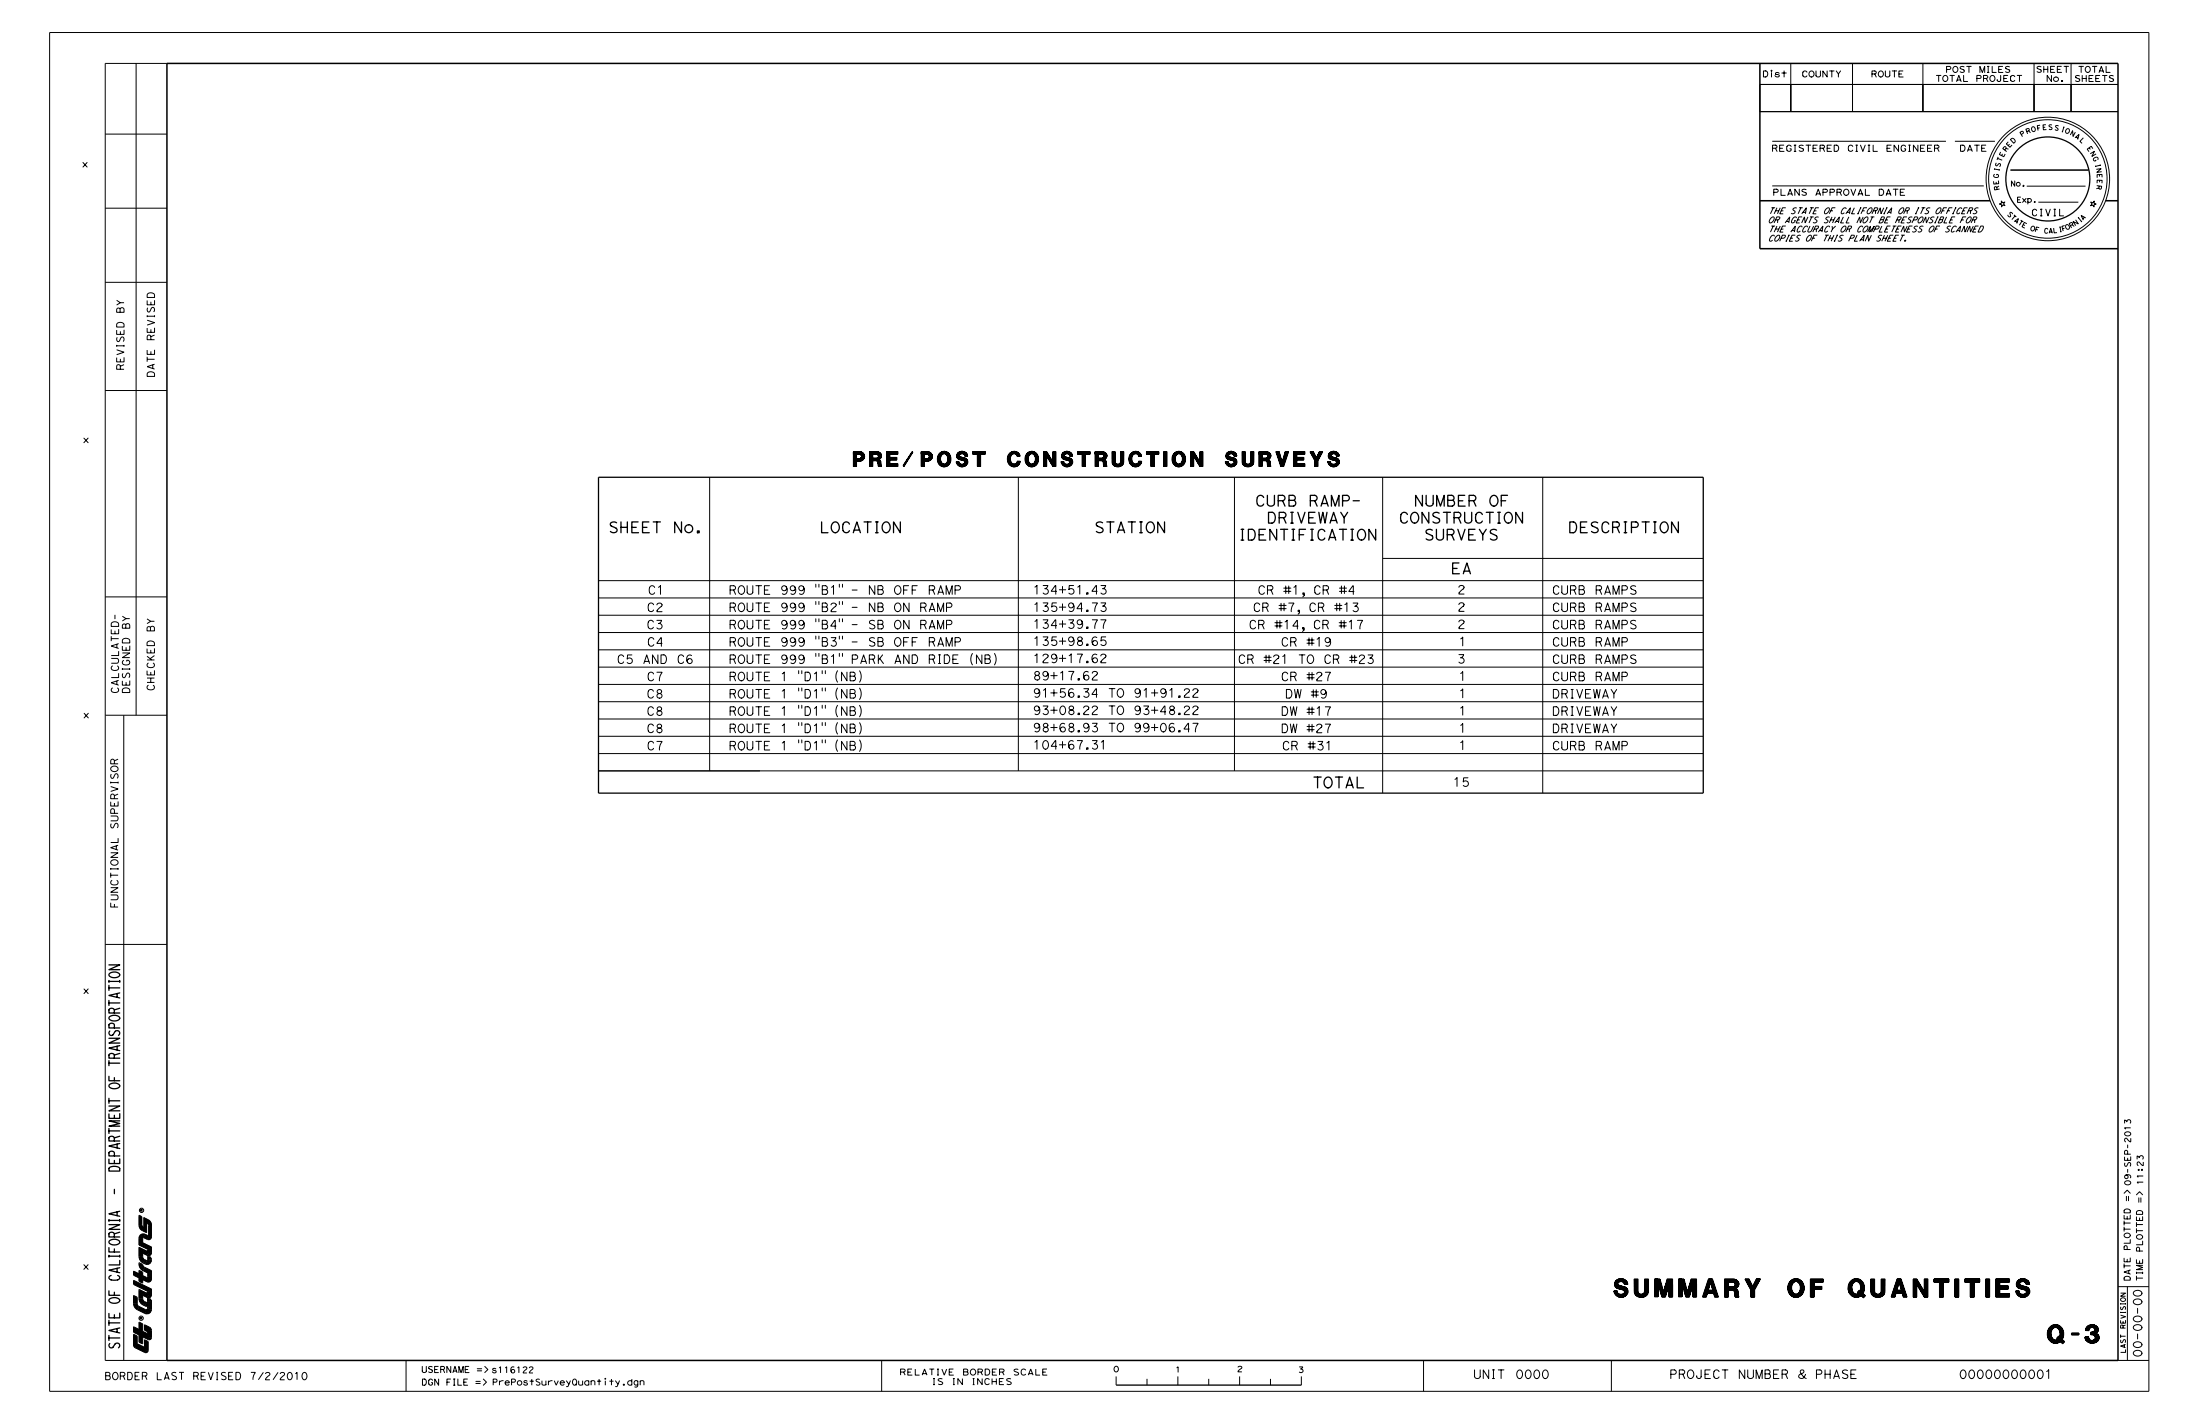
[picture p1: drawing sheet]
<svg xmlns="http://www.w3.org/2000/svg" width="432mm" height="279mm" viewBox="0 0 432 279" stroke-linecap="round" stroke-linejoin="round" font-family="sans-serif">
<g fill="none" stroke="#000" stroke-width=".2">
<path d="M9.7 6.4h412.1v266.6h-412.1zM26.7 12.4v127.9M32.8 12.4h-12.1v254.5h12.1M347.7 14.2v.9M351.5 12.4v9.5M363.6 12.4v9.5M377.4 12.4v9.5M399.2 12.4v9.5M406.5 12.4v9.5M415.7 16.6h-70.3v5.3h70.3M20.7 26.3h12.1M347.8 36.5h41.6"/>
<path d="M347.8 27.7h34.1M383.7 27.7h7.9M392.8 39.4l.3 .4 .4-.2-.3 .4 .3 .4-.4-.2-.3 .4v-.4l-.4-.2 .4-.1zM394.6 33.4h15.3M397.8 36.5h11.5M400.1 39.7h7.8M410.4 39.6l.4 .2 .2-.3v.4l.4 .1-.4 .2v.4l-.2-.4-.5 .2 .3-.4zM20.7 40.9h12.1M20.7 55.4h12.1M20.7 76.6h12.1M139.3 93.6v57.7M199.9 93.6v57.7"/>
<path d="M242.3 93.6v57.7M271.4 93.6v62M302.8 93.6v62M20.7 117.1h12.1M117.5 113.9h216.8M117.5 117.3h216.8M160.1 114.6v.6M160.1 118v.6M160.7 114.6v.6M160.7 118v.6M164.7 114.6v.6M164.7 118v.6"/>
<path d="M165.4 114.6v.6M165.4 118v.6M271.4 109.6h62.9M117.5 120.7h216.8M117.5 124.1h216.8M117.5 127.5h216.8M117.5 130.9h216.8M117.5 134.3h216.8M117.5 137.7h216.8M156.8 131.6v.6M156.8 135v.6M156.8 138.4v.6"/>
<path d="M157.4 131.6v.6M157.4 135v.6M157.4 138.4v.6M160.1 121.4v.6M160.1 124.8v.6M160.1 128.2v.6M160.7 121.4v.6M160.7 124.8v.6M160.7 128.2v.6M161.4 131.6v.6M161.4 135v.6M161.4 138.4v.6"/>
<path d="M162 131.6v.6M162 135v.6M162 138.4v.6M164.4 131.6a2.13 2.13 0 0 0 0 2.2M164.4 135a2.13 2.13 0 0 0 0 2.2M164.4 138.4a2.13 2.13 0 0 0 0 2.2M164.7 121.4v.6M164.7 124.8v.6M164.7 128.2v.6M165.4 121.4v.6M165.4 124.8v.6M165.4 128.2v.6"/>
<path d="M168.7 131.6a2.13 2.13 0 0 1 0 2.3M168.7 135a2.13 2.13 0 0 1 0 2.2M168.7 138.4a2.13 2.13 0 0 1 0 2.2M190.9 128.2a2.13 2.13 0 0 0 0 2.3M195.2 128.2a2.13 2.13 0 0 1 0 2.3M20.7 140.3h12.1M24.3 140.3v126.6M117.5 151.3h216.8M117.5 141.1h216.8M117.5 144.5h216.8M117.5 147.9h216.8M156.8 141.8v.6"/>
<path d="M156.8 145.2v.6M157.4 141.8v.6M157.4 145.2v.6M161.4 141.8v.6M161.4 145.2v.6M162 141.8v.6M162 145.2v.6M164.4 141.8a2.13 2.13 0 0 0 0 2.2M164.4 145.2a2.13 2.13 0 0 0 0 2.2M168.7 141.8a2.13 2.13 0 0 1 0 2.2M168.7 145.2a2.13 2.13 0 0 1 0 2.2M20.7 185.3h12.1"/>
<path d="M28.2 238.9a1.7 1.7 0 0 1 1.5 1.5v2.5l-.2 .3h-.4l-1-.4-.1 1M28.2 238.9l.6 1.1M28.2 238.9v1.9M28.8 240l.2 .1 .2 .4v1.8l-.2 .1-.5-.2M28.8 240v1.9M416.9 234.1l.6-.6 .6 .6M419.3 234.4l.6-.6 .6 .6M27.3 244.7v1.8a1.61 1.61 0 0 0 2 1.5l.4-.8-.2-.5-1.5-.8M27.3 249.9l-1.1-.5v.8l1.1 .5M27.3 249.9v-.6l.7 .3v.7M27.3 250.7v.7l.7 .4v-.7M27.3 249.9l.7 1.2"/>
<path d="M27.3 244.3l1.7 .8M27.3 244.7l1.4 .7h.3v-.3M27.3 244.7l.7 1.2M28 250.3l-.7 .4M28 243.8l-.7 .5M28 245.9l.1 .9 .7 .6 .2-.2v-.8M28 243.8l1.7 .9M28.2 240.8l.6 1.1M28.2 240.8l-.2-.2-.2-.3v-1.6l-.5-.3v2a1.14 1.14 0 0 0 .6 1l.9 .5M28.5 242.2a.84 .84 0 0 0-1.2 .7v1.4M29 253.4l-.1 .2-.2 .1-1.4-.7v1.8a1.7 1.7 0 0 0 1.7 1.5v.4l-.3 .3-1.6-.8-.2-.4v-1.3l-.7-.3v1.5a1.44 1.44 0 0 0 .8 1.3l1.4 .7a.9 .9 0 0 0 1.3-.8v-1.5l-.2-.4-1.5-.8v.6a.79 .79 0 0 0 .9 .7l.1-.9M29 249.8l-.1 .8-.9-.3"/>
<path d="M29.1 246.9h.1M29.1 245.1v.1M29.4 247.2h.1M29.6 247.2h.1M29.7 252.9l-.7 .5M29.7 244.7l-.7 .4M29.7 249.3l-.7 .5M29.7 252.9v1.4l-.2 .3h-.6M29.7 249.3v1.7l-.1 .3-.5 .3-1.1-.5M29.7 249.3l-1.4-.7-.3-.5-.7-.4a1.53 1.53 0 0 0 .8 1.6l.9 .5M29.7 244.7v1.3l-.2 .3h-.6M29.7 252.9l-3.5-1.7v.8l2.8 1.4"/>
<path d="M415.7 252.5h6.1M417.5 252.5v14.4M26.2 260.3l1.1 .5v-1.4l.7 .4v1.4l1 .5v-.4l-.6-.3v-1.1l.9 .5 .4 .4v1.6a.43 .43 0 0 1-.6 .4l-1.1-.5v1.4l-.7-.4v-1.4l-1.1-.5zM26.9 263.6v-1.5l-.7-.3v2.1l.4 .6M28.4 264.3v-1.4l.7 .3v1.8a.46 .46 0 0 1-.7 .4l-1.8-.9M29.5 262.4l-.3 .2M79.7 267v6M118.8 270.9v.9M173 266.9v6.1M219.1 270.1v1.7M225.1 270.5v1.3M231.2 270.1v1.7"/>
<path d="M237.2 270.5v1.3M243.3 270.1v1.7M249.4 270.5v1.3M255.4 270.1v1.7M279.4 266.9v6.1M316.3 266.9v6.1M415.7 266.9h6.1"/>
<circle cx="347.7" cy="13.9" r=".09"/>
<circle cx="401.9" cy="35.1" r="11.6"/>
<circle cx="401.9" cy="35.1" r="12.1"/>
<circle cx="27.8" cy="237.5" r=".42"/>
<circle cx="27.7" cy="258.6" r=".42"/>
<circle cx="118.8" cy="270.5" r=".08"/>
</g>
<g fill="none" stroke="#000" stroke-width=".3">
<path d="M32.8 12.4h382.9v254.5h-382.9zM345.4 12.4v36.4h70.3M345.4 39.4h45.2M413.3 39.4h2.4M27.5 238.7v2a1.42 1.42 0 0 0 1.2 .9M27.6 238.7v1.7a1.16 1.16 0 0 0 1.1 1M28.3 239.2l1.1 .5M28.3 239.5l.9 .5 .2 .5M28.3 239.4l1 .5 .2 .6M28.3 239.3l1 .5M28.5 239.6v1.6M28.6 239.6v1.7"/>
<path d="M29.1 239.6l.4 .4 .1 .5M26.3 250l3 1.4M26.3 251.6l3.1 1.5v1l-.2 .3-1.5-.7M26.3 254.4l.5 .2v1.2l.2 .5 1.5 .8 .5-.1 .1-.3v-1.9l.4 .2 .1 .4v1.5a.77 .77 0 0 1-1.1 .7l-1.4-.7a1.32 1.32 0 0 1-.8-1.2zM26.3 251.8l3 1.4v.9l-.2 .1-1.4-.7M26.3 249.8l3.2 1.5M26.5 254.4v1.3a1.15 1.15 0 0 0 .6 1.1l1.5 .7 .6-.1 .2-.5v-1.5l-.3-.4M26.6 254.5v1.2a.99 .99 0 0 0 .6 .9l1.4 .7a.45 .45 0 0 0 .7-.4v-1.5l-.2-.2M27.4 259.6l.5 .2M27.5 259.7v3.6M27.6 253.3v1.5a1.32 1.32 0 0 0 1.5 1.2M27.6 248a1.15 1.15 0 0 0 .6 1.1l1.1 .5v1.6"/>
<path d="M27.6 249.5v1.9M27.6 246.5a1.35 1.35 0 0 0 1.6 1.2l.2-.5M27.6 259.7v3.7M27.7 240.4l.2 .5 .8 .4M27.7 253.3v1.5a1.11 1.11 0 0 0 1.4 1M27.7 249.6v1.9M27.7 248.1l.4 .7 1.3 .7v1.8M27.7 246.5a1.09 1.09 0 0 0 1.5 1l.1-.3-.1-.3M27.8 259.8v3.6M28.1 249.2a1.32 1.32 0 0 1-.7-1.3l.5 .3 .4 .5 1.3 .7v1.6a.48 .48 0 0 1-.7 .4l-1-.5v.7l-.5-.3v-.6l-1.1-.6v-.5l1.1 .5v-.7l.5 .3v.7l1 .4 .2-.3M28.1 249.2l1 .5v.8M28.3 242.6l-.5 .1-.1 1.3 1.7 .8v1l-.2 .3h-.2l-1.3-.7v1.2"/>
<path d="M28.3 242.6l.9 .4 .2-.3M29.1 255.4l-.1 .2a.88 .88 0 0 1-1.1-.8v-.8l1.1 .5a.45 .45 0 0 0 .6-.4v-1.1l-3.3-1.6v.5l2.8 1.4-.1 .4-.2 .1-1.4-.6v1.6a1.51 1.51 0 0 0 1.7 1.3M29.1 245.2l-.1 .3h-.3l-1.3-.6v1.6a1.51 1.51 0 0 0 1.9 1.4l.3-.7M29.1 246.8l.3 .4M29.1 245.1l-1.7-.9v-1.3a.72 .72 0 0 1 1-.6l.5 .2h.3l.1-2a.75 .75 0 0 0-.6-.7v1.9a1.45 1.45 0 0 1-1.3-1.3v-1.8l.3 .2v1.5a.75 .75 0 0 0 .6 .7v-1.9a1.46 1.46 0 0 1 1.3 1.3v2.3a.44 .44 0 0 1-.6 .4l-.8-.4-.3 .1v1.1l1.7 .8v1.1a.44 .44 0 0 1-.6 .4l-1.1-.5v.9a.99 .99 0 0 0 1.2 .8v-.8l.4 .2 .1 .4M29.2 253.5a.48 .48 0 0 1-.7 .4M29.2 256.8a.55 .55 0 0 1-.8 .4M29.3 250.5a.46 .46 0 0 1-.7 .4M29.3 245.2a.49 .49 0 0 1-.7 .5M29.3 242.7l-.2 .1-.9-.4-.4 .1-.2 .2v1.4l1.7 .8v.9l-.2 .1-1.5-.7v1.4M29.4 240.4v2.3M29.4 253.5l-.3 .5-.6 .1"/>
<path d="M29.4 250.5l-.2 .5h-.6M29.4 245.2l-.3 .6h-.6M29.5 242.3l-.1 .3-.5 .1M29.5 240.4v2.3M26.3 261l3 1.5M26.3 261.2l2.9 1.4 .3-.1M26.3 262l.5 .2M26.3 261.3l1.1 .5M26.3 260.5l1.1 .5M26.3 260.6l2.8 1.4v-.9l-.6-.3M26.4 262v1.9M26.5 264l2.2 1.1"/>
<path d="M26.6 262.1v1.8l2.1 1.1v-1.8M26.7 262.2v1.6l1.9 1v-1.7M26.8 263.8l1.7 .8M26.8 263.6l1.7 .9M27.4 263.3l.5 .2M27.9 261.3l1.2 .6M28.5 263.1l.5 .2v1.7l-.3 .3-2.1-1-.3-.4M28.5 260.1l.8 .4 .3 .3v1.6l-.1 .2-.3 .1-1.3-.6M28.5 260.5l.9 .5v1.4l-3.1-1.5M28.5 260.3l.7 .3M28.5 260.9l.6 .3M28.5 260.7l.7 .3v1.2l-2.9-1.4"/>
<path d="M28.5 260.4l.9 .4M28.8 263.2l.1 1.8-.2 .2-2-1-.3-.3M29.2 260.6l.3 .4"/>
</g>
<g fill="none" stroke="#000" stroke-width=".25">
<path d="M117.5 93.6h216.8v62h-216.8zM21.4 192.4v.3M21.4 193.3v1M21.4 196.3v1M21.4 196.8h2.1M21.4 193.8h2.1M21.4 192.6h2.1M21.4 189.3h2.1l-2.1 1h2.1M21.5 199.5l.5-.2a1.04 1.04 0 0 1 1.5 .6 1.38 1.38 0 0 1-2.1-.1zM21.5 191l.5-.2a1.04 1.04 0 0 1 1.5 .6 1.38 1.38 0 0 1-2.1-.1zM22.4 198.2a.59 .59 0 0 0-.5-.4 .59 .59 0 0 0-.5 .4v.6h2.1M23 194.9v.8"/>
<path d="M23.5 192.4v.3M23.5 197.8l-1.1 .4v.6M23.5 194.8l-2.1 .5 2.1 .5M21.4 211.2v.9h2.1M21.4 208.1v1M21.4 215.5v1M21.4 216h2.1M21.4 208.6h2.1M21.4 217h2.1l-2.1 1h2.1M21.4 203.7h2.1l-2.1 1h2.1M21.5 212.8l.5-.2a1.04 1.04 0 0 1 1.5 .6 1.38 1.38 0 0 1-2.1-.1zM21.6 202.3a.51 .51 0 0 0 .1 .8 .51 .51 0 0 0 .7-.4 .54 .54 0 0 1 .8-.5 .54 .54 0 0 1 .1 1"/>
<path d="M22.4 207a.59 .59 0 0 0-.5-.3 .59 .59 0 0 0-.5 .3v.6h2.1M22.4 211.4v.7M22.5 201.7v-.6a.59 .59 0 0 0-.6-.3 .59 .59 0 0 0-.5 .3v.6h2.1M22.5 218.8v.6M23 205.3v.7M23.5 219.9h-2.1l2.1 .5-2.1 .6h2.1M23.5 218.5v.9h-2.1v-.8M23.5 206.7l-1.1 .3v.6M23.5 205.2l-2.1 .5 2.1 .4M21.4 221.4v1M21.4 239.3v.3M21.4 239.5h2.1"/>
<path d="M21.4 221.9h2.1M21.4 229.1a1.57 1.57 0 0 1 2.1 .2v.5h-2.1zM22.4 223.3a.59 .59 0 0 0-.5-.4 .59 .59 0 0 0-.5 .4v.6h2.1M22.5 226.8v-.6a.59 .59 0 0 0-.6-.3 .59 .59 0 0 0-.5 .3v.6h2.1M22.5 227.7v.6M22.5 233.4v.8M23 224.5v.7M23 237.8v.7M23.5 239.3v.3M23.5 237.7l-2.1 .5 2.1 .4M23.5 227.4v.9h-2.1v-.9M23.5 224.4l-2.1 .5 2.1 .4"/>
<path d="M23.5 222.9l-1.1 .4v.6M21.4 253.3v.8h2.1M21.4 244.8v.9h2.1M21.4 246.3v.4M21.4 259.1v1M21.4 259.6h2.1M21.4 246.5h2.1M21.4 240.3h2.1l-2.1 .9h2.1M21.5 254.9l.5-.3a1.04 1.04 0 0 1 1.5 .7 1.38 1.38 0 0 1-2.1-.1zM21.5 243.5l.5-.3a1.04 1.04 0 0 1 1.5 .6 1.38 1.38 0 0 1-2.1 0zM21.8 250.3a.48 .48 0 0 0-.4 .6 .48 .48 0 0 0 .7 .3 1.08 1.08 0 0 0 1.4-.5l-.4-.4M22.4 242.1a.59 .59 0 0 0-.5-.3 .59 .59 0 0 0-.5 .3v.6h2.1"/>
<path d="M22.4 245v.7M22.4 253.5v.6M22.5 258v.6M23 248.9v.7M23.5 247.3v.9h-2.1M23.5 246.3v.4M23.5 257.7v.9h-2.1v-.9M23.5 248.7l-2.1 .5 2.1 .5M23.5 241.8l-1.1 .3v.6M27.4 259.6v3.7M27.9 259.8v3.7M21.4 262v1"/>
<path d="M21.4 262.5h2.1M21.6 263.6a.51 .51 0 0 0 .1 .8 .51 .51 0 0 0 .7-.4 .54 .54 0 0 1 .8-.5 .54 .54 0 0 1 .1 1M23 260.7v.7M23.5 260.6l-2.1 .4 2.1 .5M26.3 260.5v.8M26.3 262v1.9M26.8 262.2v1.6M28.5 260.1v.8M28.5 263.1v1.5M29.5 261v1.4M219.1 271.8h36.3"/>
<circle cx="401.9" cy="35.1" r="8.2"/>
</g>
<g font-size="3.5">
<text x="316.7" y="254.5">SUMMARY OF QUANTITIES</text>
<text x="401.8" y="263.5">Q-3</text>
</g>
<text font-size="2.9" x="167.5" y="91.5">PRE/POST CONSTRUCTION SURVEYS</text>
<g font-size="2.1">
<text x="246.3" y="99.3">CURB RAMP-</text>
<text x="277.5" y="99.3">NUMBER OF</text>
<text x="119.4" y="104.5">SHEET No.</text>
<text x="160.8" y="104.5">LOCATION</text>
<text x="214.8" y="104.5">STATION</text>
<text x="243.1" y="106">IDENTIFICATION</text>
<text x="248.6" y="102.6">DRIVEWAY</text>
<text x="274.5" y="102.6">CONSTRUCTION</text>
<text x="279.5" y="106">SURVEYS</text>
<text x="307.7" y="104.5">DESCRIPTION</text>
<text x="284.7" y="112.6">EA</text>
<text x="257.5" y="154.6">TOTAL</text>
</g>
<g font-size="1.7">
<text x="127.1" y="116.6">C1</text>
<text x="143" y="116.6">ROUTE 999 &quot;B1&quot; - NB OFF RAMP</text>
<text x="202.7" y="116.6">134+51.43</text>
<text x="202.7" y="120">135+94.73</text>
<text x="246.8" y="116.6">CR #1, CR #4</text>
<text x="286" y="116.5">2</text>
<text x="286" y="119.9">2</text>
<text x="304.6" y="116.6">CURB RAMPS</text>
<text x="126.9" y="123.4">C3</text>
<text x="126.9" y="120">C2</text>
<text x="143" y="120">ROUTE 999 &quot;B2&quot; - NB ON RAMP</text>
<text x="143" y="123.4">ROUTE 999 &quot;B4&quot; - SB ON RAMP</text>
<text x="202.7" y="123.3">134+39.77</text>
<text x="245.1" y="123.4">CR #14, CR #17</text>
<text x="245.9" y="120">CR #7, CR #13</text>
<text x="286" y="123.3">2</text>
<text x="304.6" y="120">CURB RAMPS</text>
<text x="304.6" y="123.4">CURB RAMPS</text>
<text x="121" y="130.2">C5 AND C6</text>
<text x="126.9" y="126.8">C4</text>
<text x="143" y="126.8">ROUTE 999 &quot;B3&quot; - SB OFF RAMP</text>
<text x="143" y="130.2">ROUTE 999 &quot;B1&quot; PARK AND RIDE (NB)</text>
<text x="202.7" y="126.6">135+98.65</text>
<text x="202.7" y="130">129+17.62</text>
<text x="242.9" y="130.2">CR #21 TO CR #23</text>
<text x="251.3" y="126.8">CR #19</text>
<text x="286" y="130.1">3</text>
<text x="286.2" y="126.7">1</text>
<text x="304.6" y="126.8">CURB RAMP</text>
<text x="304.6" y="130.2">CURB RAMPS</text>
<text x="126.9" y="137">C8</text>
<text x="126.9" y="133.6">C7</text>
<text x="143" y="133.6">ROUTE 1 &quot;D1&quot; (NB)</text>
<text x="143" y="137">ROUTE 1 &quot;D1&quot; (NB)</text>
<text x="202.7" y="133.4">89+17.62</text>
<text x="202.7" y="136.8">91+56.34 TO 91+91.22</text>
<text x="251.4" y="133.6">CR #27</text>
<text x="252.2" y="137">DW #9</text>
<text x="286.2" y="133.5">1</text>
<text x="286.2" y="136.9">1</text>
<text x="304.6" y="137">DRIVEWAY</text>
<text x="304.6" y="133.6">CURB RAMP</text>
<text x="126.9" y="140.4">C8</text>
<text x="126.9" y="143.8">C8</text>
<text x="143" y="140.4">ROUTE 1 &quot;D1&quot; (NB)</text>
<text x="143" y="143.8">ROUTE 1 &quot;D1&quot; (NB)</text>
<text x="202.7" y="140.2">93+08.22 TO 93+48.22</text>
<text x="202.7" y="143.6">98+68.93 TO 99+06.47</text>
<text x="251.4" y="140.4">DW #17</text>
<text x="251.4" y="143.8">DW #27</text>
<text x="286.2" y="140.3">1</text>
<text x="286.2" y="143.7">1</text>
<text x="304.6" y="143.8">DRIVEWAY</text>
<text x="304.6" y="140.4">DRIVEWAY</text>
<text x="126.9" y="147.2">C7</text>
<text x="143" y="147.2">ROUTE 1 &quot;D1&quot; (NB)</text>
<text x="202.7" y="147">104+67.31</text>
<text x="251.6" y="147.2">CR #31</text>
<text x="286.2" y="147.1">1</text>
<text x="304.6" y="147.2">CURB RAMP</text>
<text x="285.1" y="154.3">15</text>
<text x="420.4" y="266.4" transform="rotate(-90 420.4 266.4)">00-00-00</text>
<text x="289.1" y="270.5">UNIT</text>
<text x="297.4" y="270.5">0000</text>
<text x="327.6" y="270.5">PROJECT NUMBER &amp; PHASE</text>
<text x="384.4" y="270.5">00000000001</text>
</g>
<g font-size="1.5">
<text x="24.3" y="61.5" transform="rotate(-90 24.3 61.5)">BY</text>
<text x="30.3" y="66.9" transform="rotate(-90 30.3 66.9)">REVISED</text>
<text x="24.3" y="72.7" transform="rotate(-90 24.3 72.7)">REVISED</text>
<text x="30.3" y="74.1" transform="rotate(-90 30.3 74.1)">DATE</text>
<text x="25.5" y="123.5" transform="rotate(-90 25.5 123.5)">BY</text>
<text x="30.3" y="124.1" transform="rotate(-90 30.3 124.1)">BY</text>
<text x="23.3" y="136.1" transform="rotate(-90 23.3 136.1)">CALCULATED-</text>
<text x="25.5" y="136.1" transform="rotate(-90 25.5 136.1)">DESIGNED</text>
<text x="30.3" y="135.6" transform="rotate(-90 30.3 135.6)">CHECKED</text>
<text x="23.2" y="162.7" transform="rotate(-90 23.2 162.7)">SUPERVISOR</text>
<text x="23.2" y="178.2" transform="rotate(-90 23.2 178.2)">FUNCTIONAL</text>
<text x="20.5" y="270.7">BORDER LAST REVISED 7/2/2010</text>
</g>
<text font-size="1.3" x="398.7" y="42.4">CIVIL</text>
<g font-size="1.2">
<text x="345.9" y="15.1">Dist</text>
<text x="353.6" y="15.1">COUNTY</text>
<text x="367.2" y="15.1">ROUTE</text>
<text x="379.8" y="16">TOTAL PROJECT</text>
<text x="381.8" y="14.2">POST MILES</text>
<text x="399.6" y="14.2">SHEET</text>
<text x="401.6" y="16">No.</text>
<text x="407.1" y="16">SHEETS</text>
<text x="407.8" y="14.2">TOTAL</text>
<text x="347.7" y="29.7">REGISTERED CIVIL ENGINEER</text>
<text x="384.5" y="29.7">DATE</text>
<text x="16.3" y="32.8">x</text>
<text x="346.9" y="41.9">THE STATE OF CALIFORNIA OR ITS OFFICERS</text>
<text x="347.9" y="38.3">PLANS APPROVAL DATE</text>
<text x="346.9" y="47.3">COPIES OF THIS PLAN SHEET.</text>
<text x="346.9" y="45.5">THE ACCURACY OR COMPLETENESS OF SCANNED</text>
<text x="346.9" y="43.7">OR AGENTS SHALL NOT BE RESPONSIBLE FOR</text>
<text x="16.3" y="86.9">x</text>
<text x="16.3" y="140.9">x</text>
<text x="16.3" y="195">x</text>
<text x="420.7" y="232.5" transform="rotate(-90 420.7 232.5)">11:23</text>
<text x="418.1" y="235.8" transform="rotate(-90 418.1 235.8)">=&gt; 09-SEP-2013</text>
<text x="420.5" y="236.1" transform="rotate(-90 420.5 236.1)">=&gt;</text>
<text x="418.1" y="245.4" transform="rotate(-90 418.1 245.4)">PLOTTED</text>
<text x="420.5" y="245.7" transform="rotate(-90 420.5 245.7)">PLOTTED</text>
<text x="16.3" y="249.1">x</text>
<text x="418.1" y="251.4" transform="rotate(-90 418.1 251.4)">DATE</text>
<text x="420.5" y="251.4" transform="rotate(-90 420.5 251.4)">TIME</text>
<text x="82.7" y="269.3">USERNAME =&gt; s116122</text>
<text x="176.5" y="269.8">RELATIVE BORDER SCALE</text>
<text x="82.7" y="271.8">DGN FILE =&gt;</text>
<text x="96.6" y="271.8">PrePostSurveyQuantity.dgn</text>
<text x="182.8" y="271.7">IS IN INCHES</text>
</g>
<g font-size="1.1">
<text x="218.4" y="269.2">0</text>
<text x="230.6" y="269.3">1</text>
<text x="242.7" y="269.2">2</text>
<text x="254.7" y="269.3">3</text>
</g>
<g font-size="1">
<text x="393.8" y="29.9" transform="rotate(-53 393.8 29.9)">R</text>
<text x="394.4" y="29" transform="rotate(-47 394.4 29)">E</text>
<text x="395.1" y="28.2" transform="rotate(-42 395.1 28.2)">D</text>
<text x="396.8" y="26.9" transform="rotate(-31 396.8 26.9)">P</text>
<text x="397.8" y="26.3" transform="rotate(-20 397.8 26.3)">R</text>
<text x="398.8" y="25.9" transform="rotate(-15 398.8 25.9)">O</text>
<text x="399.8" y="25.6" transform="rotate(-10 399.8 25.6)">F</text>
<text x="400.9" y="25.5" transform="rotate(-4 400.9 25.5)">E</text>
<text x="402" y="25.4" transform="rotate(1 402 25.4)">S</text>
<text x="403.1" y="25.5" transform="rotate(12 403.1 25.5)">S</text>
<text x="404.3" y="25.7" transform="rotate(17 404.3 25.7)">I</text>
<text x="405.2" y="26" transform="rotate(22 405.2 26)">O</text>
<text x="406.2" y="26.4" transform="rotate(28 406.2 26.4)">N</text>
<text x="407.1" y="26.9" transform="rotate(33 407.1 26.9)">A</text>
<text x="408.1" y="27.6" transform="rotate(44 408.1 27.6)">L</text>
<text x="409.6" y="29.1" transform="rotate(55 409.6 29.1)">E</text>
<text x="392.2" y="35" transform="rotate(-85 392.2 35)">G</text>
<text x="392.3" y="33.8" transform="rotate(-79 392.3 33.8)">I</text>
<text x="392.5" y="32.9" transform="rotate(-74 392.5 32.9)">S</text>
<text x="392.8" y="31.9" transform="rotate(-69 392.8 31.9)">T</text>
<text x="393.2" y="30.9" transform="rotate(-63 393.2 30.9)">E</text>
<text x="410.2" y="30" transform="rotate(60 410.2 30)">N</text>
<text x="410.7" y="31" transform="rotate(65 410.7 31)">G</text>
<text x="411.2" y="32.2" transform="rotate(76 411.2 32.2)">I</text>
<text x="411.4" y="33.1" transform="rotate(81 411.4 33.1)">N</text>
<text x="411.6" y="34.1" transform="rotate(87 411.6 34.1)">E</text>
<text x="411.6" y="35.2" transform="rotate(92 411.6 35.2)">E</text>
<text x="392.3" y="36.2" transform="rotate(-96 392.3 36.2)">E</text>
<text x="392.5" y="37.3" transform="rotate(-101 392.5 37.3)">R</text>
<text x="394.6" y="36.5">No.</text>
<text x="395.8" y="39.7">Exp.</text>
<text x="411.6" y="36.3" transform="rotate(98 411.6 36.3)">R</text>
<text x="393.9" y="42.1" transform="rotate(46 393.9 42.1)">S</text>
<text x="394.5" y="42.8" transform="rotate(41 394.5 42.8)">T</text>
<text x="395.2" y="43.4" transform="rotate(37 395.2 43.4)">A</text>
<text x="395.9" y="43.9" transform="rotate(32 395.9 43.9)">T</text>
<text x="396.7" y="44.4" transform="rotate(27 396.7 44.4)">E</text>
<text x="398.4" y="45.2" transform="rotate(18 398.4 45.2)">O</text>
<text x="399.3" y="45.4" transform="rotate(13 399.3 45.4)">F</text>
<text x="401.1" y="45.7" transform="rotate(4 401.1 45.7)">C</text>
<text x="402" y="45.8" transform="rotate(-1 402 45.8)">A</text>
<text x="403" y="45.7" transform="rotate(-6 403 45.7)">L</text>
<text x="404" y="45.6" transform="rotate(-10 404 45.6)">I</text>
<text x="404.8" y="45.4" transform="rotate(-15 404.8 45.4)">F</text>
<text x="405.6" y="45.2" transform="rotate(-24 405.6 45.2)">O</text>
<text x="406.4" y="44.8" transform="rotate(-29 406.4 44.8)">R</text>
<text x="407.3" y="44.4" transform="rotate(-34 407.3 44.4)">N</text>
<text x="408.2" y="43.8" transform="rotate(-38 408.2 43.8)">I</text>
<text x="408.8" y="43.3" transform="rotate(-43 408.8 43.3)">A</text>
<text x="417.2" y="260.8" transform="rotate(-90 417.2 260.8)">REVISION</text>
<text x="417.2" y="265.6" transform="rotate(-90 417.2 265.6)">LAST</text>
</g>
<g font-size=".5">
<text x="28" y="237.7" transform="rotate(-90 28 237.7)">R</text>
<text x="27.9" y="258.9" transform="rotate(-90 27.9 258.9)">R</text>
</g>
</svg>
